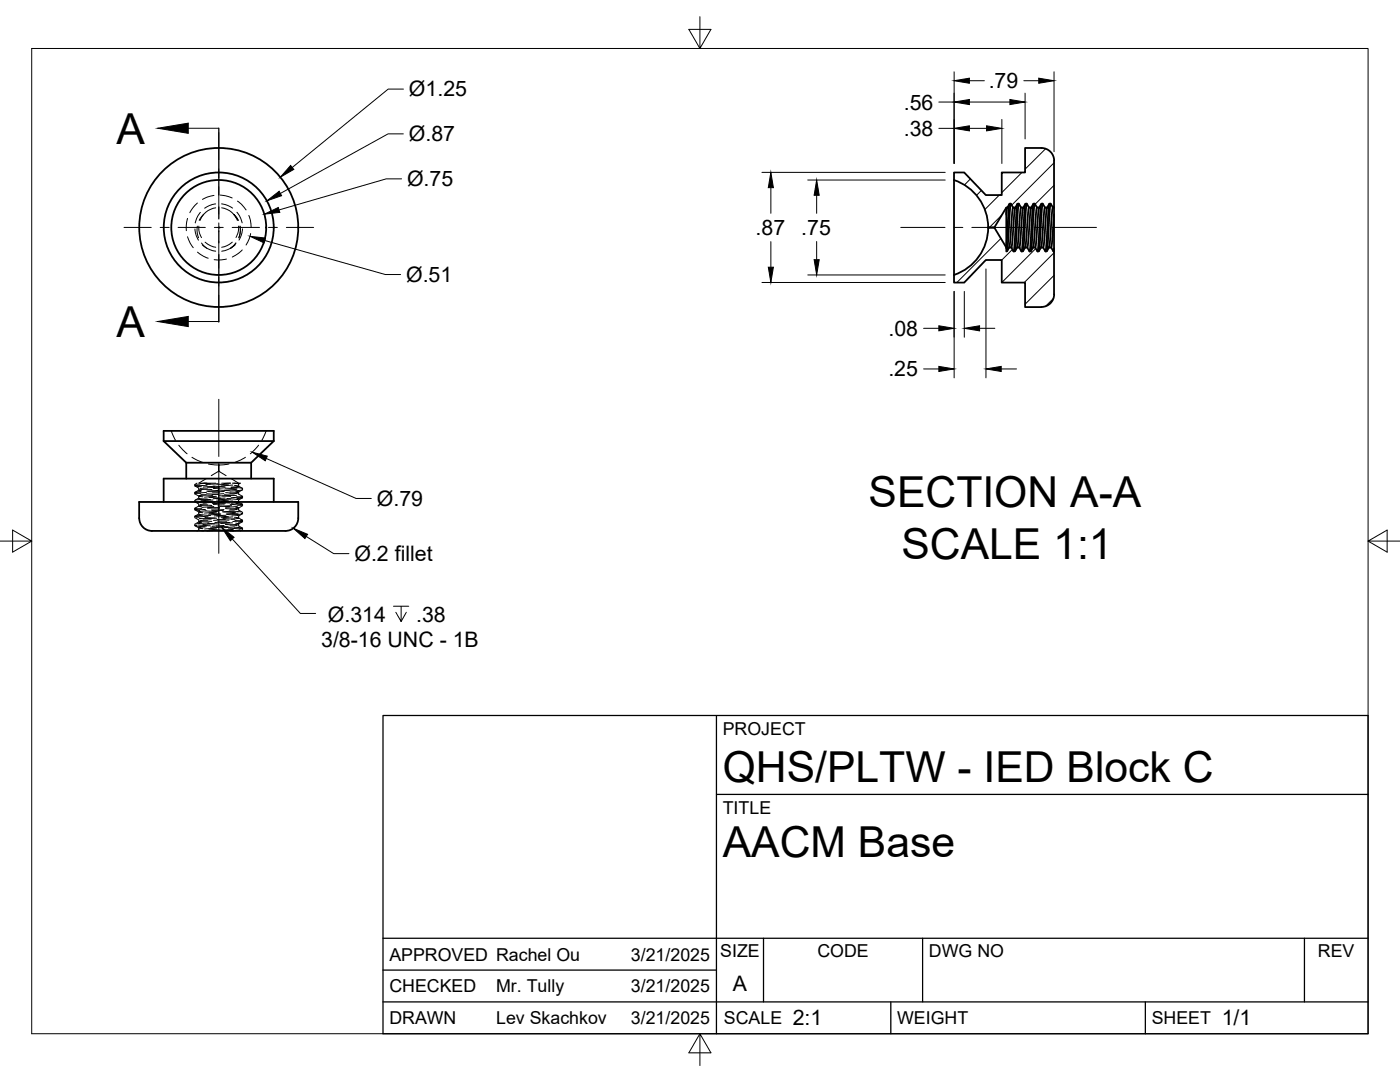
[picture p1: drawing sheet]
<svg xmlns="http://www.w3.org/2000/svg" width="279mm" height="216mm" viewBox="0 0 279 216" stroke-linecap="round" stroke-linejoin="round" font-family="sans-serif">
<!-- layer: Hidden -->
<g fill="none" stroke="#000" stroke-width=".2">
<path d="M42.7 39l-1.4 .3-.9 .5M43.9 38.9l1 .2 1.4 .4M37.4 43.6l-.2 1.4v1M37.4 47.2l.6 1.4 .6 .8M38.9 45.7l.2 1.2 .5 1M39.4 45.1l-.1 1.1 .3 1.3M39.4 40.5l-1 1.1-.5 .8M39.4 50.3l1.2 .8 1 .4M39.7 45.1v.3a3.6 3.6 0 0 0 .5 2M40 42.4l-.6 .8-.4 1.3M40.2 48.5l.6 .7a3.8 3.8 0 0 0 2.3 .9M40.4 48.9l.9 .7"/>
<path d="M40.6 42.8l-.7 1.2M40.6 42.8l-.8 1.2M40.9 48.3l.1 .1a4 4 0 0 0 2.1 .9M43 40.7l-1.1 .3-1 .6M43.1 41.5l-.6 .1a3.8 3.8 0 0 0-1.9 1.2M44.2 40.7l1.2 .3 1 .5M44.2 41.5a4.8 4.8 0 0 1 3.3 2.5l-.8-1.2 .6 1.1M45.2 51.7l-1 .2-1.5-.1M46.4 48.3l-.2 .1a4 4 0 0 1-2 .9M46.9 48.8l-.9 .8 1.1-1.1-.6 .7a3.8 3.8 0 0 1-2.3 .9M47.3 42.4l.6 .8 .4 1.3M47.4 40.1l.8 .6 .9 1.2"/>
<path d="M47.6 45.1v.9l-.5 1.4M47.9 45.1l.1 1.1-.3 1.3M48.3 49.9l-.7 .6-1.2 .8M48.4 45.7l-.2 1.2-.5 1M49.7 43l.3 .9 .1 1.5M50 46.6l-.2 1-.7 1.3M34.2 86l.8 1.8M35.7 88.8l1.6 1.8M38.3 91.2l2.1 1.1M38.9 96.7v.2M38.9 98.3v.2M38.9 99.8v.3"/>
<path d="M38.9 97l.8 .4v.4l-.8 .4M39 96.7l2.3 .2M39.3 96.4l-.4 .2M39.7 99.4l2.3 .3M39.7 96.4h3.4M39.9 96.8l-1 .1 1.3 .2M39.9 97.5l2.4 .2M40.1 98.1l-1.2 .2 1.1 .1M40.1 98.7l2.4 .1M40.6 96.4l1.5 .1M41.1 98.7l-1.4 .3 .8 .1M41.1 95.5l-1.4 .9"/>
<path d="M41.2 98.3l-2.3 .2 .8 .5v.4l-.8 .4M41.2 98.5l2.4 .2M41.3 96.4l-1.3 .1M41.4 99.6l-2.4 .2M41.4 97.2l2.4 .1M41.4 97.6l-1.7 .2 .6 .2M41.4 98.1l2.4 .1M41.6 92.6l2 .2 2.1-.2M41.7 99.2l2.4 .2M42.5 99.8l-2.4 .1M42.5 97l2.4 .1M42.9 97l-2.4 .2"/>
<path d="M43.2 99l-2.4 .2M43.2 99.8l2.4 .1M43.2 96.6l2.4 .2M43.5 96.5l-2.4 .2M43.5 97.8l2.4 .1M43.6 97.9l-2.3 .1M43.6 98.9l2.4 .2M43.6 94h.1M43.6 92.8h.1M43.6 92.8v1.2v-1.2M43.6 94l1.5 .9M43.6 94l-1.4 .9"/>
<path d="M44.2 96.4h1.8l-1.3 .1M44.7 98.5l-2.4 .2M44.8 98.1l-2.4 .1M44.8 98.7l2.4 .2M44.9 99.4l-2.3 .1M44.9 97.3l-2.3 .2M45 97.4l2.3 .2M45 98.3l2.4 .2M45.3 99.5l2.1 .2h.2v.5M46.1 99.6l-2.4 .1M46.1 97.2l2.3 .3M46.2 95.5l1.4 .9"/>
<path d="M46.4 96.4h1.6l-.4 .2M46.5 96.8l-2.4 .2M46.5 100l-2.4 .1M46.7 96.4l.9 .2v.4M46.7 98.8l-2.3 .2M46.8 96.9l.8 .1-1.5 .2M47.1 98l.5 .2-1.7 .2M47.2 97.6l-2.4 .2M47.2 99.1l1.2 .2-1.1 .2M47.6 98.6l.8 .5v.2l-.8 .5M47.6 97l.8 .5M47.6 98.2v.4"/>
<path d="M48.3 97.8l-2.3 .2M48.3 99l-.5 .2-1.7 .1M48.4 97.5v.2l-.8 .5M49 91.2l-2.2 1.1M51.6 88.8l-1.6 1.8M53.1 86l-.8 1.8M38.9 101.4v.3M38.9 103v.3M38.9 104.6v.3M38.9 104.9l.8 .4v.5l.9 .1M38.9 100.1l.8 .5v.4l-.8 .4M38.9 103.3l.8 .5"/>
<path d="M38.9 101.7l.8 .5M38.9 100.1l.2 .1 2.1 .2M39.1 101.4h-.2l2.1 .3M39.3 104.8l-.4 .1 1.9 .2M39.6 104.8l2.4 .1M39.7 102.2v.4l.1 .1 2.2 .2M39.7 103.7v.5M39.7 104.1l-.8 .5M39.7 102.6l-.8 .4M39.7 105.7l-.4 .2M39.8 103.4l2.3 .2M39.9 103.8l2.4 .2"/>
<path d="M39.9 100.6l2.4 .3M39.9 100l2.4 .2M40.2 101.5l-1.3 .2 1 .2M40.4 102.8l-1.5 .2 .8 .2M40.9 103.3l2.4 .1M41.1 102l2.3 .1M41.1 101.9l-1.4 .2 .8 .2M41.2 105.1l-1.5 .2 .8 .2M41.4 100.8l-1.7 .2 .5 .1M41.4 101.2l2.4 .2M41.4 103.9l-1.7 .2 .5 .2M41.4 104.4l2.4 .2"/>
<path d="M41.6 103l-2.4 .2M41.7 105.6l2.3 .1M41.7 104.3l-2.4 .2M41.7 102.4l2.4 .2M42.2 101.7l2.4 .2M42.4 100.4l2.3 .2M42.7 101.1l-2.4 .1M42.8 104.5l-2.3 .2M42.9 100.2l-2.4 .2M42.9 103.4l-2.3 .2M43 105.8l-1.7 .1M43.2 105l2.3 .1"/>
<path d="M43.2 102.2l-2.4 .2M43.2 105.4l-2.4 .2M43.2 103l2.4 .1M43.3 103.7l2.4 .1M43.5 104.1l2.3 .2M43.5 100.9l2.4 .2M43.5 100.2l2.4 .2M43.8 101.3l-2.4 .1M44 102.6l-2.4 .1M44.5 103.5l2.3 .1M44.6 102.2l2.4 .1M44.7 101.7l-2.4 .1"/>
<path d="M44.7 104.9l-2.3 .1M45 100.5l-2.4 .2M45 103.7l-2.4 .1M45 104.6l2.3 .3M45 101.5l2.4 .2M45.1 102.8l-2.4 .1M45.2 105.8l1.5 .1M45.3 104.1l-2.4 .2M45.3 102.7l2.3 .2M45.6 105.4l2.4 .2M45.8 102l2.3 .2M45.9 100.6l2.4 .2"/>
<path d="M46.2 100.9l-2.3 .1M46.4 104.3l-2.4 .2M46.5 103.1l-2.4 .2M46.6 105.6l-2.4 .2M46.7 105.2l1.7 .2-.6 .1M46.8 105.1l-2.2 .2-2.6-.1M46.8 102l-2.4 .1M46.8 100l.8 .2-1.5 .2M46.8 103.2l.8 .2-1.4 .2M46.9 103.9l1.5 .2-.8 .1M47 104.4l.6 .1-1.7 .3M47.1 100.5l1.3 .1-1 .2"/>
<path d="M47.1 101.2l.5 .2-1.7 .2M47.4 101.1l-2.4 .1M47.5 102.4l-2.4 .2M47.6 100.2l.8 .4v.3M47.6 101.7l.8 .5v.3M47.6 103.3l.8 .5M47.6 104.9l.8 .5M47.6 101.3v.5M47.6 102.9v.5M47.6 104.5v.5M47.7 105.8l-1.7 .1M48 103.7l.4 .1-1.9 .3"/>
<path d="M48.2 102.4l.2 .1-2.1 .2M48.4 102.5l-.8 .5M48.4 100.9l-.8 .5M48.4 103.8v.3l-.8 .5M48.4 105.4v.3l-.4 .2"/>
</g>
<!-- layer: Visible -->
<g fill="none" stroke="#000" stroke-width=".36">
<path d="M190.4 35.9v20.5h2l4.3-4.5h3.2v4.5h4.7v4.9h3.2a2.54 2.54 0 0 0 2.6-2.6M190.4 35.9a10 10 0 0 1 6.8 9.5M210.4 32.1v9.3h-.3l-.4-.8h-.3l-.4 .8h-.4l-.5-.8h-.3l-.4 .8h-.4l-.5-.8h-.3l-.4 .8h-.4l-.5-.8h-.2l-.5 .8h-.4l-.5-.8h-.2l-.5 .8h-.4l-.5-.8h-.2l-.5 .8h-.2l-2.4 4h-1.2M210.4 32.1a2.54 2.54 0 0 0-2.6-2.6h-3.2v4.9h-4.7v4.5h-3.2l-4.3-4.5h-2v1.5M197.2 45.4h1.2l2.4 4v.8h.2l.4-.8h.4l.5 .8h.2l.5-.8h.4l.5 .8h.2l.5-.8h.4l.5 .8h.2l.5-.8h.4l.5 .8h.2l.5-.8h.4l.4 .8h.3l.4-.8h.5l.4 .8h.2v8.5M197.2 45.4a10 10 0 0 1-6.8 9.5M200.8 41.4v8M201 41.4l-.2 1.4M201.4 40.7l-.6 8.9M201.7 40.6l-.7 9.5M202.2 41.4l-.8 8M202.6 41.4l-.8 8"/>
<path d="M203 40.7l-.5 8.4-.2 1.1M203.3 40.6l-.7 9.5M203.8 41.4l-.8 8M204.2 41.4l-.8 8M204.6 40.7l-.5 8.1-.2 1.4M204.9 40.6l-.7 9.5M205.4 41.4l-.8 8M205.8 41.4l-.8 8M206.2 40.7l-.7 9.5M206.5 40.6l-.7 9.5M207 41.4l-.2 .7-.4 6.3-.2 1M207.4 41.4l-.8 8"/>
<path d="M207.8 40.7l-.7 9.5M208.1 40.6l-.8 9.5M208.6 41.4l-.8 8M209 41.4l-.2 1-.5 6.3-.1 .7M209.4 40.7l-.8 9.5M209.7 40.6l-.8 9.5M210.1 41.4l-.8 8M210.4 41.4l-.3 5.5-.3 2.5M210.4 42.8v6.8l-.2 .6M210.4 49.6v.6M32.7 88h21.9M32.7 88v-2h21.9v2"/>
<path d="M32.7 88l4.5 4.3M37.2 92.3h12.9M37.2 92.3v3.2M50.1 92.3v3.2M54.6 88l-4.5 4.3M27.8 100.2h31.7v3.2a2.88 2.88 0 0 1-3.5 2.5h-24.7a3.6 3.6 0 0 1-3-.9l-.3-.5-.2-1.1zM32.7 100.2v-4.7h21.9v4.7"/>
<circle cx="43.7" cy="45.4" r="15.9"/>
<circle cx="43.7" cy="45.4" r="11"/>
<circle cx="43.7" cy="45.4" r="9.5"/>
</g>
<g fill="#000">
<circle cx="43.6" cy="45.4" r=".18"/>
<circle cx="197.2" cy="45.4" r=".18"/>
<circle cx="198.4" cy="45.4" r=".18"/>
</g>
<!-- layer: Border -->
<path d="M6.3 9.7h266.7v196.6h-266.7zM139.7 3.3v6.4l2.2-3.8h-4.4l2.2 3.8M0 108h6.3l-3.8-2.2v4.4l3.8-2.2M273 108l3.8 2.2v-4.4l-3.8 2.2h6.4M139.7 206.3l-2.2 3.8h4.4l-2.2-3.8v6.3" fill="none" stroke="#000" stroke-width=".2"/>
<!-- layer: Titleblock -->
<path d="M76.4 142.8h196.6v63.5h-196.6zM143 158.5h130M143 142.8v63.5M76.4 199.9h196.6M76.4 193.6h66.6M76.4 187.2h196.6M152.4 187.2v12.7M177.8 199.9v6.4M184.1 187.2v12.7M228.6 199.9v6.4M260.3 187.2v12.7" fill="none" stroke="#000" stroke-width=".25"/>
<!-- layer: Hatching -->
<g fill="none" stroke="#000" stroke-width=".2">
<path d="M190.5 34.4l-.1 .1M193.7 35.7l-1.2 1.2M195.9 38l-1 1M199.5 38.9l-2.9 2.9M204 34.4l-4.1 4M208.7 29.7l-4.1 4.1M210.4 32.5l-8.5 8.4M210.4 37l-3.8 3.7M197.4 45.4l-.2 .2M199.7 47.6l-8.7 8.8M199.9 42.9l-2.4 2.5M202.1 49.8l-2.2 2.1"/>
<path d="M206.7 49.6l-6.8 6.8M210.2 59.6l-1.5 1.5M210.4 50.4l-6 6M210.4 54.9l-5.8 5.8"/>
</g>
<!-- layer: Section Lines -->
<path d="M43.7 25.6v13.3M43.7 41.3v2.4M43.7 46.1v2.4M43.7 50.8v13.4" fill="none" stroke="#000" stroke-width=".25"/>
<path d="M37.6 25.6h6.1M37.6 64.2h6.1" fill="none" stroke="#000" stroke-width=".2"/>
<path d="M31.5 25.6l6.1-1v2zM31.5 64.2l6.1-1.1v2.1z" fill="#000" stroke="#000" stroke-width=".2"/>
<!-- layer: Smart Centers -->
<g fill="none" stroke="#000" stroke-width=".2">
<path d="M43.7 26.5v5.4M43.7 33.7v1.8M43.7 37.3v5.4M24.7 45.4h5.5M32 45.4h1.8M35.5 45.4h5.5M42.8 45.4h1.8M43.7 44.5v1.8M43.7 48.1v5.4M43.7 55.3v1.8M43.7 58.9v5.4M46.3 45.4h5.5"/>
<path d="M53.6 45.4h1.8M57.1 45.4h5.5M179.8 45.4h8.8M190.4 45.4h1.8M194 45.4h10.7M206.4 45.4h1.8M210 45.4h8.8M43.7 79.7v11.4M43.7 92.5v17.9"/>
</g>
<!-- layer: FD_Dimensions -->
<g fill="none" stroke="#000" stroke-width=".2">
<path d="M80.5 17.8h-3l-19.2 15.6M190.4 14.3v18.3M193.5 16.1h2.9M204.3 16.1h3M204.6 18.6v9.1M210.4 14.3v16M80.1 35.7h-3l-21.4 6.2M80.5 26.7h-3.1l-21.5 11.9M152.1 34.4h36.5M153.8 37.4v5.2M161.2 35.9h27.4M163 39v3.6"/>
<path d="M187.4 20.4h3M187.4 25.6h3M193.5 20.4h8M193.5 25.6h3.4M199.9 23.8v8.8M52.8 48l24.1 6.8h3M152.1 56.4h36.5M153.8 48.2v5.1M161.2 54.9h27.4M163 48.2v3.6M190.4 58.1v17.3M192.4 58.1v9.2"/>
<path d="M196.8 53.7v21.7M184.3 73.6h3.1M184.3 65.5h3.1M195.5 65.5h3M199.8 73.6h3.1"/>
</g>
<g fill="#000" stroke="#000" stroke-width=".2">
<path d="M190.4 16.1l3.1-.5v1zM190.4 20.4l3.1-.5v1zM201.5 19.9l3.1 .5-3.1 .5zM207.3 15.6l3.1 .5-3.1 .5zM53.3 40.1l2.4-1.9 .5 .9zM58 33l.6 .8-2.6 1.5zM153.8 34.4l.5 3h-1zM163 35.9l.5 3.1h-1zM190.4 25.6l3.1-.5v1zM196.9 25.1l3 .5-3 .5zM49.9 47.2l3.1 .3-.3 1zM52.8 42.7l2.7-1.3 .3 1z"/>
<path d="M153.3 53.3h1l-.5 3.1zM162.5 51.8h1l-.5 3.1zM187.4 73.1l3 .5-3 .5zM187.4 65l3 .5-3 .5zM192.4 65.5l3.1-.5v1zM196.8 73.6l3-.5v1z"/>
</g>
<!-- layer: Hole Notes -->
<path d="M46.4 107.5l13.5 14.9h3.1M78.5 121h3.1M80.1 121v3l-1.1-1.8M81.1 122.2l-1 1.8" fill="none" stroke="#000" stroke-width=".2"/>
<path d="M44.3 105.3l2.4 1.9-.7 .7z" fill="#000" stroke="#000" stroke-width=".2"/>
<!-- layer: Leaders -->
<path d="M50.4 90.2l2.9 .8-.4 .9zM58.5 105.4l2.9 1.2-.5 .9z" fill="#000" stroke="#000" stroke-width=".2"/>
<path d="M53.1 91.5l18 8h3M61.1 107l5.5 3.5h3" fill="none" stroke="#000" stroke-width=".2"/>
<g font-size="8.5">
<text x="23.2" y="28.6">A</text>
<text x="23.2" y="67.2">A</text>
<text x="173.4" y="101.2">SECTION A-A</text>
<text x="179.9" y="111.5">SCALE 1:1</text>
<text x="144.3" y="156">QHS/PLTW - IED Block C</text>
<text x="144.3" y="171">AACM Base</text>
</g>
<g font-size="4.3">
<text x="197.3" y="17.6">.79</text>
<text x="81.6" y="19.2">Ø1.25</text>
<text x="180.4" y="21.9">.56</text>
<text x="81.6" y="28.2">Ø.87</text>
<text x="180.4" y="27.1">.38</text>
<text x="81.2" y="37.1">Ø.75</text>
<text x="150.8" y="46.9">.87</text>
<text x="159.9" y="46.9">.75</text>
<text x="81" y="56.2">Ø.51</text>
<text x="177.3" y="67">.08</text>
<text x="177.3" y="75.1">.25</text>
<text x="75.2" y="101">Ø.79</text>
<text x="70.7" y="112">Ø.2 fillet</text>
<text x="65.4" y="124">Ø.314</text>
<text x="83" y="124">.38</text>
<text x="64.1" y="129.1">3/8-16 UNC - 1B</text>
<text x="146.3" y="197.7">A</text>
<text x="158.2" y="204.6">2:1</text>
<text x="243.8" y="204.6">1/1</text>
</g>
<g font-size="3.5">
<text x="144.3" y="146.6">PROJECT</text>
<text x="144.3" y="162.3">TITLE</text>
<text x="77.7" y="191.7">APPROVED Rachel Ou</text>
<text x="125.9" y="191.7">3/21/2025</text>
<text x="143.7" y="191">SIZE</text>
<text x="163.1" y="191">CODE</text>
<text x="185.4" y="191">DWG NO</text>
<text x="263" y="191">REV</text>
<text x="77.7" y="198">CHECKED</text>
<text x="99" y="198">Mr. Tully</text>
<text x="125.9" y="198">3/21/2025</text>
<text x="77.7" y="204.4">DRAWN</text>
<text x="99" y="204.4">Lev Skachkov</text>
<text x="125.9" y="204.4">3/21/2025</text>
<text x="144.5" y="204.4">SCALE</text>
<text x="179" y="204.4">WEIGHT</text>
<text x="229.8" y="204.4">SHEET</text>
</g>
</svg>
